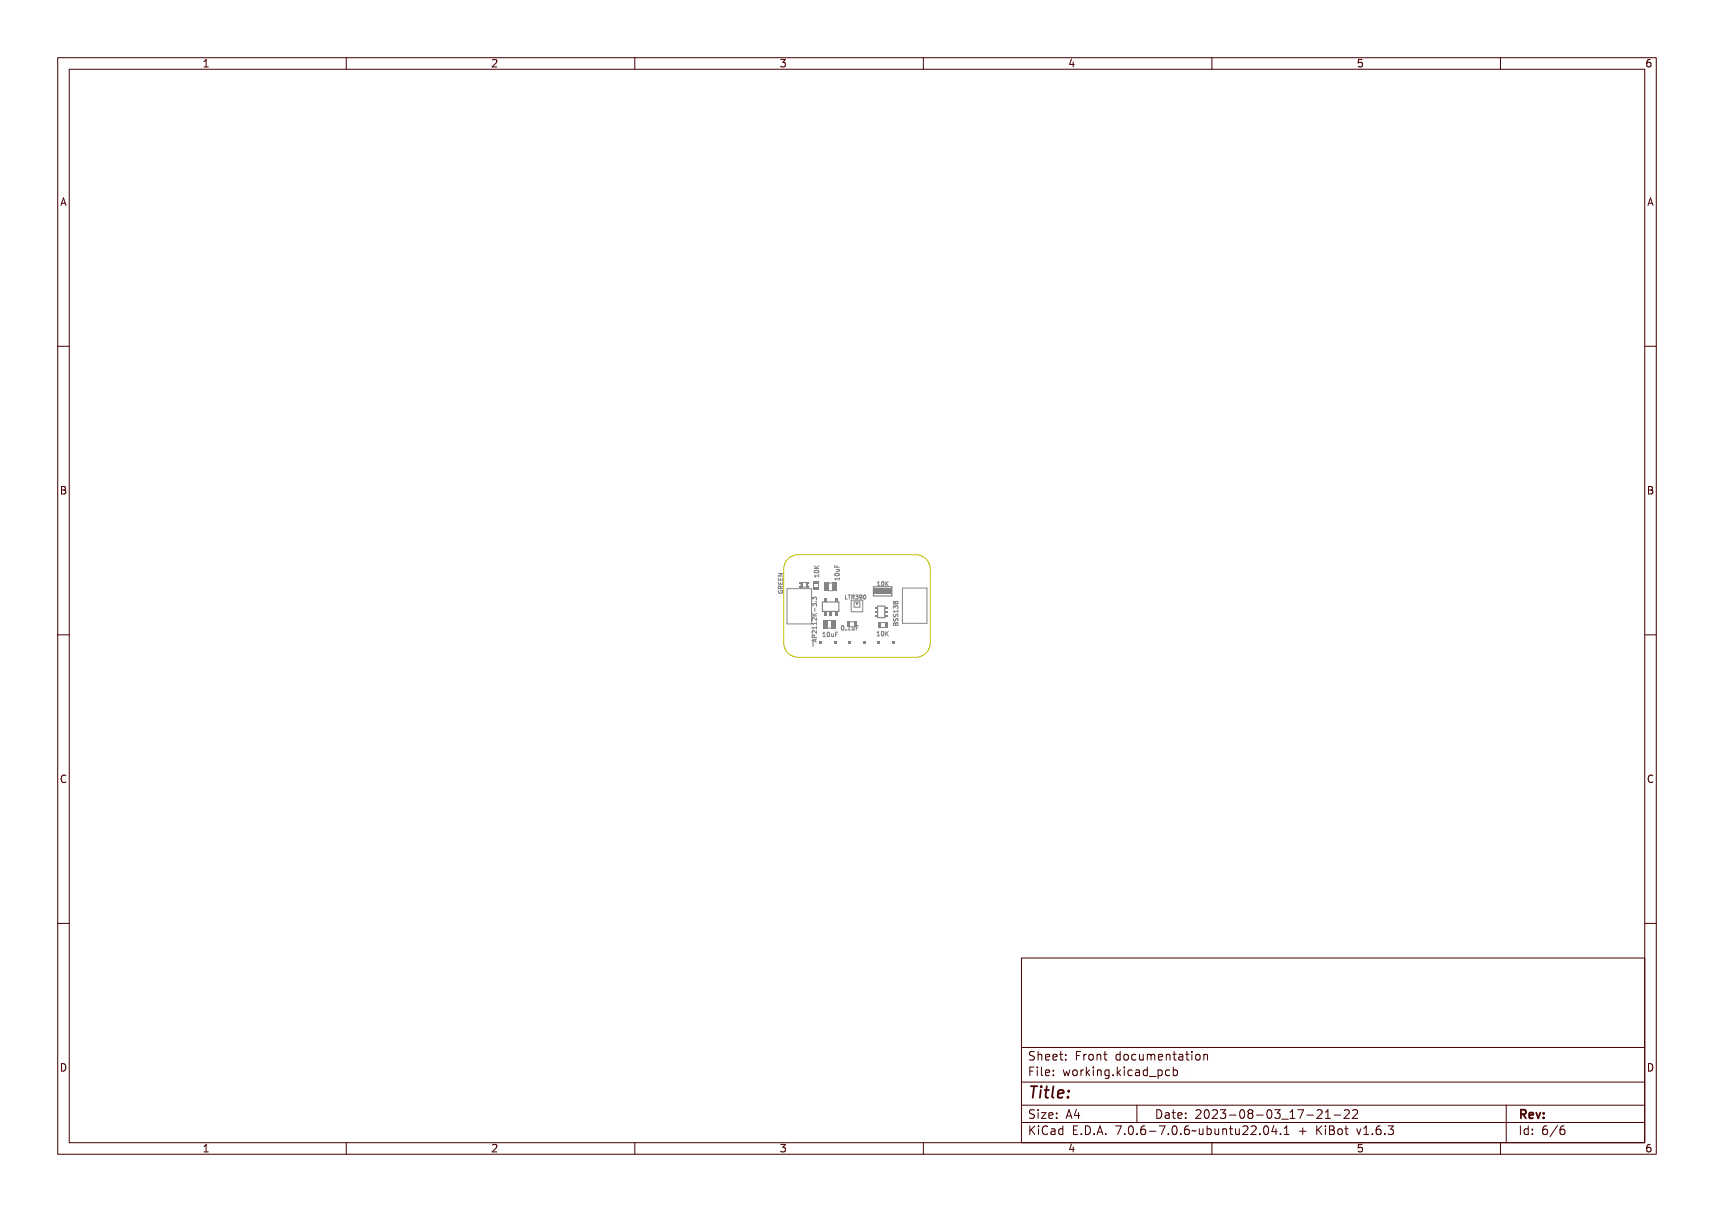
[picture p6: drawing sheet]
<svg xmlns="http://www.w3.org/2000/svg" width="297mm" height="210mm" viewBox="0 0 297 210" stroke-linecap="round" stroke-linejoin="round" font-family="sans-serif">
<g fill="none" stroke="#848484" stroke-width=".17">
<path d="M134.9 99.9l.1 .3h.2v-.3l.1 .3h.3l.1-.3v.4h-.8zM134.9 99.2h.8v.2l-.6 .2h.6v.1h-.8v-.1l.6-.3h-.6zM141.1 99.8h.7l.1-.2v.4l-.1-.1h-.6l.1 .2h-.1zM141.1 98.3l.4 .3 .4-.3v.1l-.4 .3 .4 .1v.1h-.8v-.1h.4zM141.2 99.1l.5-.1 .2 .1a.37 .37 0 0 1-.4 .4 .37 .37 0 0 1-.3-.4zM141.2 99.2a.34 .34 0 0 1 .6 .1 .34 .34 0 0 1-.6-.1zM144.7 98.3l.1 .3h.2l.1-.3v.3h.4v.1h-.8zM144.8 99.6l.5-.1 .2 .1a.37 .37 0 0 1-.4 .4 .37 .37 0 0 1-.4-.4zM144.8 99.7a.34 .34 0 0 1 .6 .1 .34 .34 0 0 1-.6-.1zM144.9 98.9h.6l-.1 .1a.18 .18 0 0 1 .1 .2 .18 .18 0 0 1-.3 .1h-.3v-.1h.5v-.2h-.5zM134.9 102.5a.42 .42 0 0 0 .4 .3 .42 .42 0 0 0 .4-.3M134.9 100.5l.1 .3h.2v-.3l.1 .3h.3l.1-.3v.4h-.8z"/>
<path d="M135 101.7h.1a.27 .27 0 0 0 .2 .4 .27 .27 0 0 0 .3-.3l-.3 .1v-.2h.3a.36 .36 0 0 1-.3 .5 .36 .36 0 0 1-.3-.5zM135 101.2l.2-.1 .1 .2 .4-.3-.3 .4v.1h.3v.1h-.8zM135 101.3h.2l.1 .2h-.3zM140.8 109.8l.7-.3-.2 .2v.3l.2 .1-.7-.2zM140.8 107.9h.6l.1-.2v.4l-.1-.1h-.5v.2h-.1zM140.8 107.3h.6l.1-.2v.4l-.1-.1h-.5v.1h-.1zM140.8 105.8l.3 .3 .4-.3v.1l-.4 .3h.4v.1h-.7v-.1h.3zM140.8 108.4h.3l.3 .3 .1-.3v.4l-.5-.3-.2 .1 .1 .2h-.1zM140.8 106.6l.3-.1 .3 .3 .1-.3v.5l-.5-.4-.2 .1 .1 .3h-.1zM140.8 104.7l.2-.1 .1 .2a.23 .23 0 0 1 .4-.1 .23 .23 0 0 1-.1 .4v-.1a.17 .17 0 0 0-.1-.3 .17 .17 0 0 0-.1 .3h-.1a.16 .16 0 0 0-.1-.2 .16 .16 0 0 0-.2 .1 .16 .16 0 0 0 .1 .2l-.1-.1zM140.8 103.5l.2-.1 .1 .1a.23 .23 0 0 1 .4 0 .23 .23 0 0 1-.1 .4v-.1a.17 .17 0 0 0-.1-.3 .17 .17 0 0 0-.1 .2h-.1a.16 .16 0 0 0-.1-.2 .16 .16 0 0 0-.2 .1 .16 .16 0 0 0 .1 .2h-.1zM140.8 109h.3l.1 .3h.3v.1h-.7z"/>
<path d="M140.9 109.8l.3-.1v.2zM140.9 109.1h.2v.2h-.2zM141.2 105.3l.1 .3zM141.3 110.8v.4M141.4 104.2h.1v.1h-.1zM141.5 110.7l-.8 .3 .8 .2M142.5 109.6h.3v.7h.2h-.5h.2v-.6h-.2zM143.2 109.7v-.1a.37 .37 0 0 1 .4 .4 .37 .37 0 0 1-.4 .3l-.1-.2zM143.3 109.7a.31 .31 0 0 1 .2 .3 .31 .31 0 0 1-.2 .3zM143.7 109.8h.1l.2 .5 .2-.5v.5h-.1a.18 .18 0 0 1-.2 0 .18 .18 0 0 1-.2-.2zM144.4 109.6h.4l-.3 .1v.2h.3l-.3 .1v.3h-.1zM144.7 100.3h.7l.1-.2v.4l-.1-.1h-.6v.2h-.1z"/>
<path d="M145.9 108.5h.1a.37 .37 0 0 1 .3 .3 .37 .37 0 0 1-.3 .4l-.2-.2zM146 108.5a.31 .31 0 0 1 .2 .3 .31 .31 0 0 1-.2 .3zM146.4 103.1h.1v.7h.3h-.4zM146.6 109h.2v.2h-.2zM146.8 103.1h.6l-.2 .1v.6h-.1v-.6zM147.1 108.5l.3-.1v.7l.2 .1h-.4l.1-.1v-.6l-.2 .1zM147.5 103.1h.1a.19 .19 0 0 1 .3 .2 .19 .19 0 0 1-.2 .2l.3 .3-.4-.3-.1 .3zM147.5 103.2l.2 .1v.1l-.2 .1zM147.7 108.6h.1l.1 .5 .3-.5v.6l-.1-.1a.18 .18 0 0 1-.3 .1 .18 .18 0 0 1-.1-.2zM148 103.2l.1-.1a.18 .18 0 0 1 .3 .1 .18 .18 0 0 1-.1 .3 .21 .21 0 0 1 .1 .3 .21 .21 0 0 1-.4-.1l.1 .1a.16 .16 0 0 0 .3-.1 .18 .18 0 0 0-.3-.2l.2-.2zM148.4 108.4h.4l-.3 .1v.3h.3h-.3v.4h-.1zM148.6 103.2l.1-.1a.34 .34 0 0 1 .3 .4 .34 .34 0 0 1-.4 .3v-.1a.2 .2 0 0 0 .3 0 .2 .2 0 0 0 0-.2 .22 .22 0 0 1-.3 0 .22 .22 0 0 1 0-.3z"/>
<path d="M149.3 103.2a.33 .33 0 0 1 .3 .3 .33 .33 0 0 1-.3 .3l-.2-.3zM149.3 103.2a.28 .28 0 0 1 .2 .3 .28 .28 0 0 1-.2 .3zM149.9 103.1a.44 .44 0 0 1 0 .7M151.9 109.5h.3v.6l.2 .1h-.5l.2-.1v-.5h-.2zM152 100.9l.2-.1v.7l.2 .1h-.4l.1-.1v-.6zM152.6 109.5a.37 .37 0 0 1 .4 .3 .37 .37 0 0 1-.4 .4l-.1-.2zM152.6 100.9v-.1a.35 .35 0 0 1 .4 .4 .35 .35 0 0 1-.4 .3l-.1-.1zM152.7 109.5a.31 .31 0 0 1 .2 .3 .31 .31 0 0 1-.2 .3zM152.7 100.9a.3 .3 0 0 1 .2 .3 .3 .3 0 0 1-.2 .3zM153.1 100.8h.1v.4l.4-.4-.3 .3 .3 .5-.3-.4-.1 .4h-.1zM153.1 109.5h.1v.3l.5-.3-.3 .3 .3 .4h-.2l-.2-.4-.1 .4h-.1zM154.9 106.3h.6l.1-.2v.5l-.1-.2h-.5v.2h-.1z"/>
<path d="M154.9 107.4h.1v.3a.18 .18 0 0 0 .2 0 .18 .18 0 0 0 0-.2 .23 .23 0 0 1 .4 0 .23 .23 0 0 1-.1 .4v-.2a.18 .18 0 0 0-.1-.2 .18 .18 0 0 0-.2 .3 .24 .24 0 0 1-.3 0 .24 .24 0 0 1 0-.4zM154.9 106.8h.1v.3a.18 .18 0 0 0 .2 0 .18 .18 0 0 0 0-.2 .23 .23 0 0 1 .4 0 .23 .23 0 0 1-.1 .3v-.1a.18 .18 0 0 0-.1-.2 .18 .18 0 0 0-.2 .2 .24 .24 0 0 1-.3 .1 .24 .24 0 0 1 0-.4zM154.9 105l.2-.1 .1 .1a.22 .22 0 0 1 .4 0 .22 .22 0 0 1 0 .3 .22 .22 0 0 1-.4-.1 .21 .21 0 0 1-.3 .1 .21 .21 0 0 1 0-.3zM154.9 105.6l.2-.1 .1 .2a.23 .23 0 0 1 .4-.1 .23 .23 0 0 1-.1 .4v-.1a.17 .17 0 0 0-.1-.3 .17 .17 0 0 0-.1 .3h-.1a.16 .16 0 0 0-.1-.2 .16 .16 0 0 0-.2 .1 .16 .16 0 0 0 .1 .2l-.1-.1zM154.9 108.1l.2-.1 .1 .1a.21 .21 0 0 1 .3-.1 .21 .21 0 0 1 .1 .3v.2h-.7zM155 108.1h.1l.1 .3h-.3zM155.1 104.5v.1M155.1 104.4l-.2-.2v.4M155.1 104.4l.2-.2h.2l.1 .4M155.1 104.4v.1M155.1 104.5l.1 .1M155.3 108.1h.2v.3h-.2z"/>
<path d="M156.4 101.9h4.2v6.1h-4.2z"/>
<circle cx="141.5" cy="99.2" r=".07"/>
<circle cx="145.1" cy="99.8" r=".07"/>
<circle cx="143.3" cy="110" r=".07"/>
<circle cx="146.1" cy="108.8" r=".07"/>
<circle cx="148.8" cy="103.4" r=".15"/>
<circle cx="149.4" cy="103.5" r=".06"/>
<circle cx="152.7" cy="109.8" r=".07"/>
<circle cx="152.7" cy="101.2" r=".06"/>
<circle cx="155.1" cy="105.1" r=".13"/>
<circle cx="155.4" cy="105.1" r=".15"/>
</g>
<path d="M140.9 110.7v1.3" fill="none" stroke="#848484" stroke-width=".2"/>
<g fill="#848484">
<path d="M141.9 111.1h.5v.5h-.5z" fill-rule="evenodd"/>
<path d="M144.4 111.1h.5v.5h-.5z" fill-rule="evenodd"/>
<path d="M147 111.1h.5v.5h-.5z" fill-rule="evenodd"/>
<path d="M149.5 111.1h.5v.5h-.5z" fill-rule="evenodd"/>
<path d="M152.1 111.1h.5v.5h-.5z" fill-rule="evenodd"/>
<path d="M154.6 111.1h.5v.5h-.5z" fill-rule="evenodd"/>
</g>
<path d="M142.5 104.3h2.9v1.6h-2.9z" fill="none" stroke="#848484" stroke-width=".2"/>
<g fill="#848484">
<path d="M142.7 103.6h.5v.7h-.5z" fill-rule="evenodd"/>
<path d="M142.7 106h.5v.6h-.5z" fill-rule="evenodd"/>
<path d="M143.7 106h.5v.6h-.5z" fill-rule="evenodd"/>
<path d="M144.6 103.6h.5v.7h-.5z" fill-rule="evenodd"/>
<path d="M144.6 106h.5v.6h-.5z" fill-rule="evenodd"/>
</g>
<path d="M141 101.1v.7M141.8 101.1v.7" fill="none" stroke="#848484" stroke-width=".17"/>
<g fill="#848484">
<path d="M140.9 100.6h1v.5h-1z" fill-rule="evenodd"/>
<path d="M140.9 101.8h1v.5h-1z" fill-rule="evenodd"/>
</g>
<path d="M136.4 102h4.2v6.1h-4.2zM143.3 107.5h.8M143.3 108.8h.8" fill="none" stroke="#848484" stroke-width=".17"/>
<g fill="#848484">
<path d="M142.6 107.5h.7v1.4h-.7z" fill-rule="evenodd"/>
<path d="M144 107.5h.8v1.4h-.8z" fill-rule="evenodd"/>
</g>
<path d="M152.6 107.9h.7M152.6 108.7h.7" fill="none" stroke="#848484" stroke-width=".17"/>
<g fill="#848484">
<path d="M152.1 107.8h.5v1h-.5z" fill-rule="evenodd"/>
<path d="M153.3 107.8h.5v1h-.5z" fill-rule="evenodd"/>
</g>
<path d="M152.1 105h1.2v2h-1.2z" fill="none" stroke="#848484" stroke-width=".2"/>
<g fill="#848484">
<path d="M151.6 106.5h.4v.3h-.4z" fill-rule="evenodd"/>
<path d="M153.4 106.5h.3v.3h-.3z" fill-rule="evenodd"/>
<path d="M151.6 105.9h.4v.2h-.4z" fill-rule="evenodd"/>
<path d="M153.4 105.9h.3v.2h-.3z" fill-rule="evenodd"/>
<path d="M151.6 105.2h.4v.3h-.4z" fill-rule="evenodd"/>
<path d="M153.4 105.2h.3v.3h-.3z" fill-rule="evenodd"/>
</g>
<path d="M143.5 101h.8M143.6 102.4h.7" fill="none" stroke="#848484" stroke-width=".17"/>
<g fill="#848484">
<path d="M142.8 101h.8v1.4h-.8z" fill-rule="evenodd"/>
<path d="M144.3 101h.7v1.4h-.7z" fill-rule="evenodd"/>
</g>
<g fill="none" stroke="#848484" stroke-width=".17">
<path d="M138.6 101a.3 .3 0 0 1 .2 .3 .3 .3 0 0 1-.2 .3M139 101.7h.7M139 100.9h.7M140.2 101a.27 .27 0 0 0-.3 .3 .27 .27 0 0 0 .3 .3"/>
<circle cx="138.7" cy="101.7" r=".08"/>
</g>
<g fill="#848484">
<path d="M138.5 101.6h.2v.2h-.2z" fill-rule="evenodd"/>
<path d="M138.6 101.7l.4 .1z" fill-rule="evenodd"/>
<path d="M138.8 100.9h.2v.9h-.2z" fill-rule="evenodd"/>
<path d="M139.7 101.6h.5v.2h-.5z" fill-rule="evenodd"/>
<path d="M139.7 101h.2v.6h-.2z" fill-rule="evenodd"/>
<path d="M139.9 101.5l.1 .1z" fill-rule="evenodd"/>
<path d="M139.9 101l.1 .1z" fill-rule="evenodd"/>
<path d="M138.5 100.9h.3v.2h-.3z" fill-rule="evenodd"/>
<path d="M139.7 100.9h.5v.2h-.5z" fill-rule="evenodd"/>
</g>
<path d="M147.3 107.7h.7" fill="none" stroke="#848484" stroke-width=".17"/>
<g fill="#848484">
<path d="M146.8 107.7h.5v.9h-.5z" fill-rule="evenodd"/>
<path d="M147.9 107.7h.5v.9h-.5z" fill-rule="evenodd"/>
</g>
<path d="M147.5 104h2v2h-2zM148 104.3h1v.9h-1zM148.4 104.5h.2v.2h-.2z" fill="none" stroke="#848484" stroke-width=".17"/>
<path d="M151.3 101.7h3.2v1.6h-3.2z" fill="none" stroke="#848484" stroke-width=".2"/>
<path d="M151.4 102h3.1v1h-3.1z" fill-rule="evenodd" fill="#848484"/>
<path d="M136.8 96.7l1-.5 .5-.1h20.4a2.54 2.54 0 0 1 2.5 2.6v12.7a2.54 2.54 0 0 1-2.5 2.5h-20.4a2.54 2.54 0 0 1-2.5-2.5v-12.7a2.53 2.53 0 0 1 1-2z" fill="none" stroke="#c2c200" stroke-width=".17"/>
<g fill="none" stroke="#480000" stroke-width=".17">
<path d="M10 10h277v190h-277zM12 12h273v186h-273zM60 10v2M110 10v2M160 10v2M210 10v2M260 10v2M10 60h2M285 60h2M10 110h2M285 110h2M10 160h2"/>
<path d="M285 160h2M177 166h108v32h-108zM60 198v2M110 198v2M160 198v2M177 181.5h108M177 187.5h108M177 191.5h108M177 194.5h108M178.1 195.2h.2v.6l.6-.6h.3l-.6 .6 .6 .8h-.2l-.5-.7-.2 .2v.5h-.2zM178.2 185h.9v.2h-.7v.4h.6v.2h-.6v.7h-.2zM178.3 182.4l.5-.1h.2v.2a.31 .31 0 0 0-.5-.1 .31 .31 0 0 0 0 .5 .5 .5 0 0 1 .6 .6 .5 .5 0 0 1-.8 .2l-.1-.2a.34 .34 0 0 0 .4 .1 .34 .34 0 0 0 .1-.5 .47 .47 0 0 1-.5-.2 .47 .47 0 0 1 .1-.5z"/>
<path d="M178.3 192.5l.5-.1h.2v.2a.31 .31 0 0 0-.5-.1 .31 .31 0 0 0 0 .5 .5 .5 0 0 1 .6 .6 .5 .5 0 0 1-.8 .2l-.1-.2a.34 .34 0 0 0 .4 .1 .34 .34 0 0 0 .1-.5 .47 .47 0 0 1-.5-.2 .47 .47 0 0 1 .1-.5zM179.4 182.2h.2v.6a.35 .35 0 0 1 .4-.1 .35 .35 0 0 1 .2 .4v.6h-.2v-.8h-.4v.8h-.2zM179.5 185.4h.4v.9h.4v.2h-.9v-.2h.3v-.8h-.2zM179.5 192.8h.4v.9h.4v.1h-.9v-.1h.3v-.8h-.2zM179.5 195.6h.4v.9h.4v.1h-.9v-.1h.3v-.8h-.2zM179.7 184.9h.2v.3h-.2zM179.7 192.3h.2v.3h-.2zM179.7 195.1h.2v.3h-.2zM180.6 184.9h.4v1.3l.4 .1v.2l-.5-.2v-1.2h-.3zM180.6 192.8h.8v.1l-.6 .8h.6v.1h-.8v-.1l.6-.8h-.6zM180.7 182.8a.49 .49 0 0 1 .6-.1 .49 .49 0 0 1 .2 .5h-.8a.42 .42 0 0 0 .3 .4 .42 .42 0 0 0 .4-.1v.2a.6 .6 0 0 1-.8-.1 .6 .6 0 0 1 .1-.8zM180.7 195.4l.5-.2h.3v.2a.43 .43 0 0 0-.6 0 .43 .43 0 0 0-.2 .5 .43 .43 0 0 0 .2 .5 .43 .43 0 0 0 .6 0v.2a.66 .66 0 0 1-.8-.1 .66 .66 0 0 1-.1-.8z"/>
<path d="M180.8 182.9l.4-.1 .1 .3h-.6zM181.8 195.6h.2a.45 .45 0 0 1 .5 0 .45 .45 0 0 1 .1 .4v.6h-.1v-.1a.38 .38 0 0 1-.5 .2 .38 .38 0 0 1-.2-.5 .38 .38 0 0 1 .4-.2h.3a.35 .35 0 0 0-.3-.4 .35 .35 0 0 0-.4 .2zM181.9 182.8a.49 .49 0 0 1 .6-.1 .49 .49 0 0 1 .2 .5h-.8a.42 .42 0 0 0 .3 .4 .42 .42 0 0 0 .5-.1v.2a.6 .6 0 0 1-.9-.1 .6 .6 0 0 1 .1-.8zM181.9 185.5a.49 .49 0 0 1 .6-.1 .49 .49 0 0 1 .2 .5h-.8a.42 .42 0 0 0 .3 .4 .42 .42 0 0 0 .5-.1v.2a.6 .6 0 0 1-.9-.1 .6 .6 0 0 1 .1-.8zM181.9 192.9a.49 .49 0 0 1 .6-.1 .49 .49 0 0 1 .2 .5h-.8a.42 .42 0 0 0 .3 .4 .42 .42 0 0 0 .5-.1v.2a.6 .6 0 0 1-.9-.1 .6 .6 0 0 1 .1-.8zM182 196.2l.5-.1a.31 .31 0 0 1-.2 .4 .31 .31 0 0 1-.4-.1zM182 182.9l.4-.1 .1 .3h-.6zM182 185.6l.4-.1 .1 .3h-.6zM182 193l.4-.1 .1 .3h-.6zM183 195.7l.4-.2 .2 .2v-.6h.2v1.5h-.2v-.1a.42 .42 0 0 1-.5 .1 .42 .42 0 0 1-.2-.5zM183.2 195.8l.1-.1a.4 .4 0 0 1 .3 .4 .4 .4 0 0 1-.3 .4l-.2-.2zM183.2 182.3h.2v.4h.4v.1h-.4l.1 .8h.3v.1h-.2a.3 .3 0 0 1-.4-.3v-.6h-.3v-.1h.3z"/>
<path d="M183.3 185.4h.2v.3h-.2zM183.3 186.2h.2v.3h-.2zM183.3 192.8h.2v.3h-.2zM183.3 193.6h.2v.2h-.2zM184.5 182.7h.2v.3h-.2zM184.5 183.5h.2v.2h-.2zM185.2 185.4h.2l.2 .8 .1-.5h.2l.2 .5 .1-.8h.2l-.2 1.1h-.2l-.2-.7-.2 .7h-.1zM185.4 195.2h.9v.2h-.7v.4h.6v.2h-.6v.5h.7v.1h-.9zM185.7 192.4h.2l.5 1.4h-.2l-.1-.3h-.5l-.1 .3h-.2zM185.8 192.6l.2 .7h-.4zM186.6 182.3h.9v.2h-.7v.4h.6v.2h-.6v.6h-.2zM186.7 185.5a.52 .52 0 0 1 .8 .4 .52 .52 0 0 1-.8 .4l-.1-.4z"/>
<path d="M186.8 185.6l.1-.1a.39 .39 0 0 1 .4 .4 .39 .39 0 0 1-.4 .4l-.1-.2zM186.9 196.4h.2v.2h-.2zM187.1 192.4h.2v.9h.2v.2h-.2v.3h-.2v-.3h-.6v-.2zM187.1 192.6v.7h-.4zM187.8 195.2a.76 .76 0 0 1 .9 .7 .76 .76 0 0 1-.9 .7zM188 195.4a.57 .57 0 0 1 .5 .5 .57 .57 0 0 1-.5 .6zM188 182.7h.2v.2a.3 .3 0 0 1 .3-.3 .3 .3 0 0 1 .3 .3 .37 .37 0 0 0-.5-.1 .37 .37 0 0 0-.1 .4v.5h-.2zM188 185.4h.2v.2a.3 .3 0 0 1 .3-.3 .3 .3 0 0 1 .3 .3 .37 .37 0 0 0-.5-.1 .37 .37 0 0 0-.1 .4v.6h-.2zM189.1 184.9h.1v.9l.5-.4h.2l-.4 .4 .5 .7h-.2l-.4-.6-.2 .1v.5h-.1zM189.1 182.8a.52 .52 0 0 1 .8 .4 .52 .52 0 0 1-.8 .4l-.1-.4zM189.2 182.9l.1-.1a.39 .39 0 0 1 .4 .4 .39 .39 0 0 1-.4 .4l-.1-.2zM189.3 196.4h.3v.2h-.3z"/>
<path d="M190.2 182.7h.2v.1a.35 .35 0 0 1 .4-.1 .35 .35 0 0 1 .3 .4v.6h-.2l-.1-.8h-.3l-.1 .8h-.2zM190.3 185.4h.4v.9h.4v.2h-.9v-.2h.4v-.8h-.3zM190.5 195.2h.3l.4 1.4h-.2l-.1-.3h-.5l-.1 .3h-.2zM190.6 184.9h.1v.3h-.1zM190.6 195.4l.2 .7h-.4zM191.4 185.4h.2v.1a.35 .35 0 0 1 .4-.1 .35 .35 0 0 1 .3 .4v.7h-.2l-.1-.9h-.3l-.1 .9h-.2zM191.7 182.3h.1v.4h.4v.1h-.4l.1 .8h.3v.1h-.2a.3 .3 0 0 1-.3-.3v-.6h-.3v-.1h.3zM191.7 196.4h.3v.2h-.3zM192.7 185.5l.3-.2 .3 .2v-.1h.2v1a.53 .53 0 0 1-.8 .4v-.2a.36 .36 0 0 0 .4 .1 .36 .36 0 0 0 .2-.4l-.1 .1a.53 .53 0 0 1-.7-.3 .53 .53 0 0 1 .2-.6zM192.8 185.6l.1-.1a.39 .39 0 0 1 .4 .4 .39 .39 0 0 1-.4 .4l-.1-.2zM193.8 195.2h.9l-.5 1.4h-.2l.5-1.2h-.7zM193.9 182.8l.3-.2 .3 .2v-.6h.2v1.5h-.2v-.1a.42 .42 0 0 1-.6 .1 .42 .42 0 0 1-.1-.5z"/>
<path d="M194.1 182.8a.4 .4 0 0 1 .4 .4 .4 .4 0 0 1-.4 .4l-.2-.4zM194.1 186.2h.3v.3h-.3zM195.1 184.9h.2v.9l.4-.4h.3l-.5 .4 .5 .7h-.2l-.4-.6-.1 .1v.5h-.2zM195.1 182.8a.52 .52 0 0 1 .8 .4 .52 .52 0 0 1-.8 .4l-.1-.4zM195.2 182.9l.1-.1a.39 .39 0 0 1 .4 .4 .39 .39 0 0 1-.4 .4l-.1-.2zM195.3 196.4h.3v.2h-.3zM196.3 185.4h.5v.9h.3v.2h-.9v-.2h.4v-.8h-.3zM196.3 195.4a.5 .5 0 0 1 .7-.1 .5 .5 0 0 1 .1 .6 .52 .52 0 0 1-.4 .8 .52 .52 0 0 1-.5-.8zM196.4 182.8a.39 .39 0 0 1 .4-.2 .39 .39 0 0 1 .3 .3 .4 .4 0 0 0-.6 0 .4 .4 0 0 0 0 .6 .4 .4 0 0 0 .6 0 .41 .41 0 0 1-.4 .3 .41 .41 0 0 1-.4-.3v-.5zM196.5 195.4a.57 .57 0 0 1 .4 .9l-.3 .2a.86 .86 0 0 1-.1-1.1zM196.6 184.9h.2v.3h-.2zM197 191.5v3"/>
<path d="M197.4 182.7h.2v.8l.2 .1 .3-.2v-.7h.2v1h-.2v-.1a.35 .35 0 0 1-.4 .2 .35 .35 0 0 1-.3-.5zM197.6 185.5a.39 .39 0 0 1 .4-.2 .39 .39 0 0 1 .3 .3 .4 .4 0 0 0-.6 0 .4 .4 0 0 0 0 .6 .4 .4 0 0 0 .6 0 .41 .41 0 0 1-.4 .3 .41 .41 0 0 1-.4-.3v-.5zM197.7 196.4h.3v.2h-.3zM198.6 182.7h.1l.2-.1a.22 .22 0 0 0 .2 .2 .22 .22 0 0 0 .2-.2l.2 .3 .1 .8h-.2v-.8l-.1-.1-.2 .1v.8h-.1v-.8l-.2-.1-.1 .1v.8h-.1zM198.7 185.4h.1a.45 .45 0 0 1 .5 0 .45 .45 0 0 1 .2 .4v.7h-.2v-.2a.38 .38 0 0 1-.5 .2 .38 .38 0 0 1-.2-.5 .38 .38 0 0 1 .5-.2h.2a.35 .35 0 0 0-.3-.4 .35 .35 0 0 0-.3 .2zM198.7 195.4l.5-.2h.2v.2a.43 .43 0 0 0-.5 0 .43 .43 0 0 0-.1 .5 .48 .48 0 0 1 .7 0 .48 .48 0 0 1-.1 .7 .48 .48 0 0 1-.7-.1l-.1-.6zM198.8 186l.5-.1a.31 .31 0 0 1-.1 .4 .31 .31 0 0 1-.4-.1zM198.9 195.9a.29 .29 0 0 1 .4 .1 .29 .29 0 0 1-.1 .4 .29 .29 0 0 1-.4-.1zM199.9 185.5l.3-.2 .3 .2v-.6h.2v1.6h-.2v-.2a.42 .42 0 0 1-.5 .1 .42 .42 0 0 1-.2-.5zM199.9 182.8a.49 .49 0 0 1 .6-.1 .49 .49 0 0 1 .2 .5h-.7a.42 .42 0 0 0 .2 .4 .42 .42 0 0 0 .5-.1v.2a.6 .6 0 0 1-.8-.1 .6 .6 0 0 1 0-.8zM200 196h.5v.2h-.5zM200 185.6l.1-.1a.39 .39 0 0 1 .4 .4 .39 .39 0 0 1-.4 .4l-.1-.2z"/>
<path d="M200.1 182.9l.3-.1 .2 .3h-.6zM200.1 192.4a.76 .76 0 0 1 1 .7 .76 .76 0 0 1-1 .7zM200.3 192.6a.57 .57 0 0 1 .6 .5 .57 .57 0 0 1-.6 .6zM200.9 186.8l1.2 .1zM201 195.2h.9l-.5 1.4h-.2l.5-1.2h-.7zM201.1 182.7h.1v.1a.35 .35 0 0 1 .5-.1 .35 .35 0 0 1 .2 .4v.6h-.2v-.8h-.4l-.1 .8h-.1zM201.4 192.8h.2a.45 .45 0 0 1 .5 0 .45 .45 0 0 1 .1 .4v.6h-.1v-.1a.38 .38 0 0 1-.5 .2 .38 .38 0 0 1-.2-.5 .38 .38 0 0 1 .4-.2h.3a.35 .35 0 0 0-.3-.4 .35 .35 0 0 0-.4 .2zM201.6 193.4l.5-.1a.31 .31 0 0 1-.2 .4 .31 .31 0 0 1-.4-.1zM202.2 185.4h.2v.1a.46 .46 0 0 1 .6 0 .46 .46 0 0 1 .1 .6 .39 .39 0 0 1-.2 .4 .39 .39 0 0 1-.5-.2v.6h-.2zM202.5 182.3h.2v.4h.4v.1h-.4v.8h.4v.1h-.2a.3 .3 0 0 1-.4-.3v-.6h-.3v-.1h.3zM202.5 185.6l.1-.1a.4 .4 0 0 1 .4 .4 .4 .4 0 0 1-.4 .4l-.2-.2zM202.5 196.4h.3v.2h-.3z"/>
<path d="M202.8 192.4h.2v.4h.4v.1h-.4l.1 .8h.3v.1h-.2a.3 .3 0 0 1-.4-.3v-.6h-.3v-.1h.3zM203.5 182.7h.2a.45 .45 0 0 1 .4 0 .45 .45 0 0 1 .2 .4v.6h-.2v-.1a.38 .38 0 0 1-.5 .2 .38 .38 0 0 1-.2-.5 .38 .38 0 0 1 .5-.2h.2a.35 .35 0 0 0-.2-.4 .35 .35 0 0 0-.4 .2zM203.5 195.4a.5 .5 0 0 1 .7-.1 .5 .5 0 0 1 .1 .6 .52 .52 0 0 1-.4 .8 .52 .52 0 0 1-.5-.8zM203.6 185.5a.39 .39 0 0 1 .4-.2 .39 .39 0 0 1 .3 .3 .4 .4 0 0 0-.5 0 .4 .4 0 0 0 0 .6 .4 .4 0 0 0 .5 0 .41 .41 0 0 1-.4 .3 .41 .41 0 0 1-.4-.3v-.5zM203.7 183.3l.4-.1a.31 .31 0 0 1-.1 .4 .31 .31 0 0 1-.4-.1zM203.7 195.4a.57 .57 0 0 1 .4 .9l-.2 .2a.86 .86 0 0 1-.2-1.1zM203.9 192.9a.49 .49 0 0 1 .6-.1 .49 .49 0 0 1 .2 .5h-.8a.42 .42 0 0 0 .3 .4 .42 .42 0 0 0 .5-.1v.2a.6 .6 0 0 1-.9-.1 .6 .6 0 0 1 .1-.8zM204 193l.4-.1 .1 .3h-.6zM204.7 184.9h.1v.6a.45 .45 0 0 1 .7 0 .45 .45 0 0 1 0 .6 .39 .39 0 0 1-.2 .4 .39 .39 0 0 1-.5-.2v.2h-.1zM204.9 182.3h.2v.4h.4v.1h-.4v.8h.4v.1h-.2a.3 .3 0 0 1-.4-.3v-.6h-.3v-.1h.3zM204.9 185.6l.1-.1a.39 .39 0 0 1 .4 .4 .39 .39 0 0 1-.4 .4l-.1-.2zM204.9 196.4h.3v.2h-.3z"/>
<path d="M205.3 192.8h.2v.3h-.2zM205.3 193.6h.2v.2h-.2zM205.9 182.7h.5v.9h.3v.1h-.9v-.1h.4v-.8h-.3zM205.9 195.4l.5-.2h.2v.2a.43 .43 0 0 0-.5 0 .43 .43 0 0 0-.1 .5 .48 .48 0 0 1 .7 0 .48 .48 0 0 1-.1 .7 .48 .48 0 0 1-.7-.1l-.1-.6zM206.1 195.9a.29 .29 0 0 1 .4 .1 .29 .29 0 0 1-.1 .4 .29 .29 0 0 1-.4-.1zM206.2 182.2h.2v.3h-.2zM207 196l.3-.1 .5 .1 .2-.1a.38 .38 0 0 1-.7 .2l-.3 .1zM207.1 182.8a.52 .52 0 0 1 .8 .4 .52 .52 0 0 1-.8 .4l-.1-.4zM207.3 182.9l.1-.1a.39 .39 0 0 1 .4 .4 .39 .39 0 0 1-.4 .4l-.2-.2zM207.4 192.5a.53 .53 0 0 1 .8 .1 .53 .53 0 0 1-.3 .7l-.3 .4h.7v.1h-.9v-.1l.3-.4a.49 .49 0 0 0 .2-.7l-.5 .1zM208.3 182.7h.1v.1a.35 .35 0 0 1 .5-.1 .35 .35 0 0 1 .2 .4v.6h-.2v-.8h-.4l-.1 .8h-.1zM208.3 195.6h.1l.1 .8 .2 .1 .2-.2v-.7h.2v1h-.2v-.1a.35 .35 0 0 1-.4 .2 .35 .35 0 0 1-.2-.5z"/>
<path d="M208.7 192.6a.5 .5 0 0 1 .6-.1 .5 .5 0 0 1 .2 .6 .52 .52 0 0 1-.5 .8 .52 .52 0 0 1-.4-.8zM208.9 192.6a.57 .57 0 0 1 .4 .9l-.3 .2a.86 .86 0 0 1-.1-1.1zM209.5 195.1h.2v.6a.45 .45 0 0 1 .6-.1 .45 .45 0 0 1 .1 .7 .39 .39 0 0 1-.3 .4 .39 .39 0 0 1-.4-.2v.1h-.2zM209.7 195.8l.1-.1a.4 .4 0 0 1 .4 .4 .4 .4 0 0 1-.4 .4l-.1-.2zM209.8 192.5a.53 .53 0 0 1 .8 .1 .53 .53 0 0 1-.3 .7l-.3 .4h.7v.1h-.9v-.1l.3-.4a.49 .49 0 0 0 .2-.7l-.5 .1zM210 198v2M210.7 195.6h.2v.8l.2 .1 .2-.2v-.7h.2v1h-.2v-.1a.35 .35 0 0 1-.4 .2 .35 .35 0 0 1-.2-.5zM211 192.4a.46 .46 0 0 1 .6 0 .46 .46 0 0 1 .1 .6l-.1 .1a.45 .45 0 0 1 .2 .6 .45 .45 0 0 1-.6 .2l-.2-.1v-.2a.35 .35 0 0 0 .5 .1 .35 .35 0 0 0 0-.5h-.3v-.2a.28 .28 0 0 0 .4-.1 .28 .28 0 0 0 0-.3 .28 .28 0 0 0-.4 0h-.2zM211.9 195.6h.2v.1a.35 .35 0 0 1 .4-.1 .35 .35 0 0 1 .2 .4v.6h-.2v-.8h-.4v.8h-.2zM212.4 193.2h.5v.2h-.5zM213.3 195.2h.2v.4h.4v.1h-.4v.8h.4v.1h-.2a.3 .3 0 0 1-.4-.3v-.6h-.3v-.1h.3zM213.5 192.6a.5 .5 0 0 1 .6-.1 .5 .5 0 0 1 .2 .6 .52 .52 0 0 1-.5 .8 .52 .52 0 0 1-.4-.8z"/>
<path d="M213.7 192.6a.57 .57 0 0 1 .4 .9l-.3 .2a.86 .86 0 0 1-.1-1.1zM214.3 195.6h.2v.8l.2 .1 .2-.2v-.7h.2v1h-.2v-.1a.35 .35 0 0 1-.4 .2 .35 .35 0 0 1-.2-.5zM214.7 192.5a.41 .41 0 0 1 .7-.1 .41 .41 0 0 1-.2 .7 .42 .42 0 0 1 .2 .6 .42 .42 0 0 1-.7 0 .42 .42 0 0 1 .2-.6l-.3-.2zM215.5 195.3a.53 .53 0 0 1 .8 .1 .53 .53 0 0 1-.3 .7l-.3 .4h.6v.1h-.9v-.1l.4-.4a.49 .49 0 0 0 .2-.8l-.5 .2zM216 193.2h.5v.2h-.5zM216.7 195.3a.53 .53 0 0 1 .8 .1 .53 .53 0 0 1-.3 .7l-.3 .4h.6v.1h-.9v-.1l.4-.4a.49 .49 0 0 0 .2-.8l-.5 .2zM217.1 192.6a.5 .5 0 0 1 .7-.1 .5 .5 0 0 1 .1 .6 .52 .52 0 0 1-.5 .8 .52 .52 0 0 1-.4-.8zM217.3 192.6a.57 .57 0 0 1 .4 .9l-.3 .2a.86 .86 0 0 1-.1-1.1zM218.2 196.4h.2v.2h-.2zM218.2 192.4a.46 .46 0 0 1 .6 0 .46 .46 0 0 1 .1 .6l-.1 .1a.45 .45 0 0 1 .2 .6 .45 .45 0 0 1-.6 .2l-.2-.1v-.2a.35 .35 0 0 0 .5 .1 .35 .35 0 0 0 0-.5h-.3v-.2a.28 .28 0 0 0 .4-.1 .28 .28 0 0 0 0-.3 .28 .28 0 0 0-.4 0h-.2zM219.2 195.4a.5 .5 0 0 1 .6-.1 .5 .5 0 0 1 .2 .6 .52 .52 0 0 1-.5 .8 .52 .52 0 0 1-.5-.8zM219.2 194.2l1.3 .1z"/>
<path d="M219.4 195.4a.57 .57 0 0 1 .3 .9l-.2 .2a.86 .86 0 0 1-.1-1.1zM220.7 192.5l.5-.1v1.3h.3v.1h-.8v-.1h.3v-1.1h-.3zM220.8 195.2h.2v.9h.2v.2h-.2v.3h-.2v-.3h-.6v-.2zM220.8 195.4v.7h-.4zM221.8 196.4h.2v.2h-.2zM221.8 192.4h.9l-.5 1.4h-.2l.5-1.2h-.7zM222.8 195.3l.5-.1v1.3h.3v.1h-.8v-.1h.3v-1.1h-.3zM223.2 193.2h.5v.2h-.5zM224.2 192.5a.53 .53 0 0 1 .8 .1 .53 .53 0 0 1-.3 .7l-.3 .4h.7v.1h-.9v-.1l.3-.4a.49 .49 0 0 0 .2-.7l-.5 .1zM225.4 195.5h.2v.4h.4v.2h-.4v.4h-.2v-.4h-.4v-.2h.4zM225.5 192.5l.5-.1v1.3h.3v.1h-.8v-.1h.3v-1.1h-.3zM226.8 193.2h.5v.2h-.5z"/>
<path d="M227.5 195.2h.2v.6l.6-.6h.2l-.6 .6 .6 .8h-.2l-.5-.7-.1 .2v.5h-.2zM227.8 192.5a.53 .53 0 0 1 .8 .1 .53 .53 0 0 1-.2 .7l-.4 .4h.7v.1h-.9v-.1l.3-.4a.49 .49 0 0 0 .2-.7l-.5 .1zM228.8 195.6h.4v.9h.4v.1h-.9v-.1h.4v-.8h-.3zM229 192.5a.53 .53 0 0 1 .8 .1 .53 .53 0 0 1-.2 .7l-.4 .4h.7v.1h-.9v-.1l.3-.4a.49 .49 0 0 0 .2-.7l-.5 .1zM229.1 195.1h.1v.3h-.1zM229.9 195.2h.4a.35 .35 0 0 1 .5 .2 .35 .35 0 0 1-.3 .5 .41 .41 0 0 1 .3 .5 .41 .41 0 0 1-.5 .2h-.4zM230.1 196h.2a.27 .27 0 0 1 .3 .2 .27 .27 0 0 1-.3 .3h-.2zM230.1 195.4h.2a.23 .23 0 0 1 .3 .2 .23 .23 0 0 1-.3 .2h-.2zM231.2 193.2h1.1M231.2 195.7a.52 .52 0 0 1 .8 .4 .52 .52 0 0 1-.8 .4l-.1-.4zM231.3 195.8l.1-.1a.39 .39 0 0 1 .4 .4 .39 .39 0 0 1-.4 .4l-.1-.2zM232.6 195.2h.1v.4h.4v.1h-.4l.1 .8h.3v.1h-.2a.3 .3 0 0 1-.3-.3v-.6h-.3v-.1h.3z"/>
<path d="M233 192.4l.2-.1h.3l.2 .1 .1 .3-.1 .2-.8 .9h.9M234.4 192.4l.2-.1h.4l.2 .1v.3v.2l-.9 .9h.9M234.6 195.6h.2l.3 .9 .4-.9h.2l-.4 1h-.3zM236 195.3l.5-.1v1.3h.3v.1h-.8v-.1h.3v-1.1h-.3zM237.4 196.4h.3v.2h-.3zM238.4 195.4l.5-.2h.2v.2a.43 .43 0 0 0-.5 0 .43 .43 0 0 0-.1 .5 .48 .48 0 0 1 .7 0 .48 .48 0 0 1-.1 .7 .48 .48 0 0 1-.7-.1l-.1-.6zM238.6 195.9a.29 .29 0 0 1 .4 .1 .29 .29 0 0 1-.1 .4 .29 .29 0 0 1-.4-.1zM239.8 196.4h.3v.2h-.3zM240.7 195.2a.46 .46 0 0 1 .6 0 .46 .46 0 0 1 .1 .6l-.1 .1a.45 .45 0 0 1 .2 .6 .45 .45 0 0 1-.6 .2l-.2-.1v-.2a.35 .35 0 0 0 .5 .1 .35 .35 0 0 0 0-.5l-.3-.1v-.1a.28 .28 0 0 0 .4-.1 .28 .28 0 0 0 0-.3 .28 .28 0 0 0-.4 0h-.2zM260 198v2M261 191.5v6.5M263.2 195.2h.8v.2h-.3v1.1h.3v.1h-.8v-.1h.3v-1.1h-.3z"/>
<path d="M264.4 195.7l.3-.2 .3 .2v-.6h.2v1.5h-.2v-.1a.42 .42 0 0 1-.5 .1 .42 .42 0 0 1-.2-.5zM264.6 195.8l.1-.1a.4 .4 0 0 1 .3 .4 .4 .4 0 0 1-.3 .4l-.2-.2zM265.9 195.6h.2v.3h-.2zM265.9 196.4h.2v.2h-.2zM268.1 195.4l.5-.2h.2v.2a.43 .43 0 0 0-.5 0 .43 .43 0 0 0-.2 .5 .48 .48 0 0 1 .7 0 .48 .48 0 0 1-.1 .7 .48 .48 0 0 1-.6-.1l-.2-.6zM268.2 195.9a.29 .29 0 0 1 .4 .1 .29 .29 0 0 1 0 .4 .29 .29 0 0 1-.4-.1zM269.9 195.2h.2l-.8 1.6h-.2zM270.5 195.4l.5-.2h.2v.2a.43 .43 0 0 0-.5 0 .43 .43 0 0 0-.2 .5 .48 .48 0 0 1 .7 0 .48 .48 0 0 1 0 .7 .48 .48 0 0 1-.7-.1l-.1-.6zM270.6 195.9a.29 .29 0 0 1 .4 .1 .29 .29 0 0 1 0 .4 .29 .29 0 0 1-.4-.1z"/>
<circle cx="196.7" cy="195.9" r=".13"/>
<circle cx="203.9" cy="195.9" r=".13"/>
<circle cx="209" cy="193.1" r=".13"/>
<circle cx="213.8" cy="193.1" r=".13"/>
<circle cx="215" cy="193.4" r=".29"/>
<circle cx="215" cy="192.8" r=".25"/>
<circle cx="217.4" cy="193.1" r=".13"/>
<circle cx="219.5" cy="195.9" r=".13"/>
</g>
<g fill="none" stroke="#480000" stroke-width=".3">
<path d="M178.1 188.4h1.4v.2h-.6v1.7h-.2v-1.7h-.6zM179.9 188.8h.7v1.3h.4v.2h-1.2v-.2h.5v-1.1h-.4zM180.3 188.3h.3v.3h-.3zM181.8 188.4h.2v.4h.6v.2h-.6v1l.2 .1h.4v.2a.55 .55 0 0 1-.8-.5v-.8h-.4v-.2h.4zM183 188.3h.6l.1 1.6 .1 .2h.4v.2a.54 .54 0 0 1-.8-.5v-1.4h-.4zM184.8 189a.65 .65 0 0 1 .8-.1 .65 .65 0 0 1 .3 .7h-1.1a.56 .56 0 0 0 .4 .5 .56 .56 0 0 0 .6-.1v.2a.81 .81 0 0 1-1.1-.1 .81 .81 0 0 1 .1-1.1zM185 189.1l.3-.1a.37 .37 0 0 1 .3 .4h-.8zM186.7 188.9h.3v.4h-.3zM186.7 189.9h.3v.4h-.3zM263.1 192.4a.73 .73 0 0 1 .9 .2v.3l-.3 .3 .5 .6h-.2l-.3-.4-.2-.2h-.2v.6h-.2zM263.3 192.6h.2a.26 .26 0 0 1 .3 .2 .26 .26 0 0 1-.2 .3h-.3zM264.5 192.9a.49 .49 0 0 1 .6-.1 .49 .49 0 0 1 .2 .5h-.8a.42 .42 0 0 0 .3 .4 .42 .42 0 0 0 .4-.1v.2a.6 .6 0 0 1-.8-.1 .6 .6 0 0 1 .1-.8z"/>
<path d="M264.6 193l.3-.1 .2 .3h-.6zM265.5 192.8h.2l.3 .9 .3-.9h.2l-.4 1h-.2zM267.1 192.8h.2v.3h-.2zM267.1 193.6h.2v.2h-.2z"/>
</g>
<text font-size="2.7" fill="#480000" x="178" y="190.3">Title:</text>
<g font-size="2" fill="#480000">
<text x="178" y="183.7">Sheet: Front documentation</text>
<text x="178" y="186.5">File: working.kicad_pcb</text>
<text x="178" y="193.9">Size: A4</text>
<text x="178" y="196.6">KiCad E.D.A. 7.0.6-7.0.6~ubuntu22.04.1 + KiBot v1.6.3</text>
<text x="200" y="193.9">Date: 2023-08-03_17-21-22</text>
<text x="263" y="196.6">Id: 6/6</text>
<text x="263" y="193.9">Rev:</text>
</g>
<g font-size="1.7" fill="#480000">
<text x="35" y="11.7">1</text>
<text x="85" y="11.7">2</text>
<text x="135" y="11.7">3</text>
<text x="185" y="11.7">4</text>
<text x="235" y="11.7">5</text>
<text x="285" y="11.7">6</text>
<text x="10.5" y="35.7">A</text>
<text x="285.5" y="35.7">A</text>
<text x="10.5" y="85.6">B</text>
<text x="285.5" y="85.6">B</text>
<text x="10.5" y="135.7">C</text>
<text x="285.5" y="135.7">C</text>
<text x="10.5" y="185.6">D</text>
<text x="285.5" y="185.6">D</text>
<text x="35" y="199.7">1</text>
<text x="85" y="199.7">2</text>
<text x="135" y="199.7">3</text>
<text x="185" y="199.7">4</text>
<text x="235" y="199.7">5</text>
<text x="285" y="199.7">6</text>
</g>
<g font-size="1" fill="#848484">
<text x="141.9" y="100.2" transform="rotate(-90 141.9 100.2)">10K</text>
<text x="145.5" y="100.7" transform="rotate(-90 145.5 100.7)">10uF</text>
<text x="151.9" y="101.6">10K</text>
<text x="135.7" y="102.3" transform="rotate(-90 135.7 102.3)">GREEN</text>
<text x="141.5" y="110.2" transform="rotate(-90 141.5 110.2)">AP2112K-3.3</text>
<text x="142.4" y="110.3">10uF</text>
<text x="145.8" y="109.2">0.1uF</text>
<text x="151.8" y="110.2">10K</text>
<text x="155.6" y="108.6" transform="rotate(-90 155.6 108.6)">BSS138</text>
</g>
<text font-size=".9" fill="#848484" x="146.3" y="103.8">LTR390</text>
</svg>
